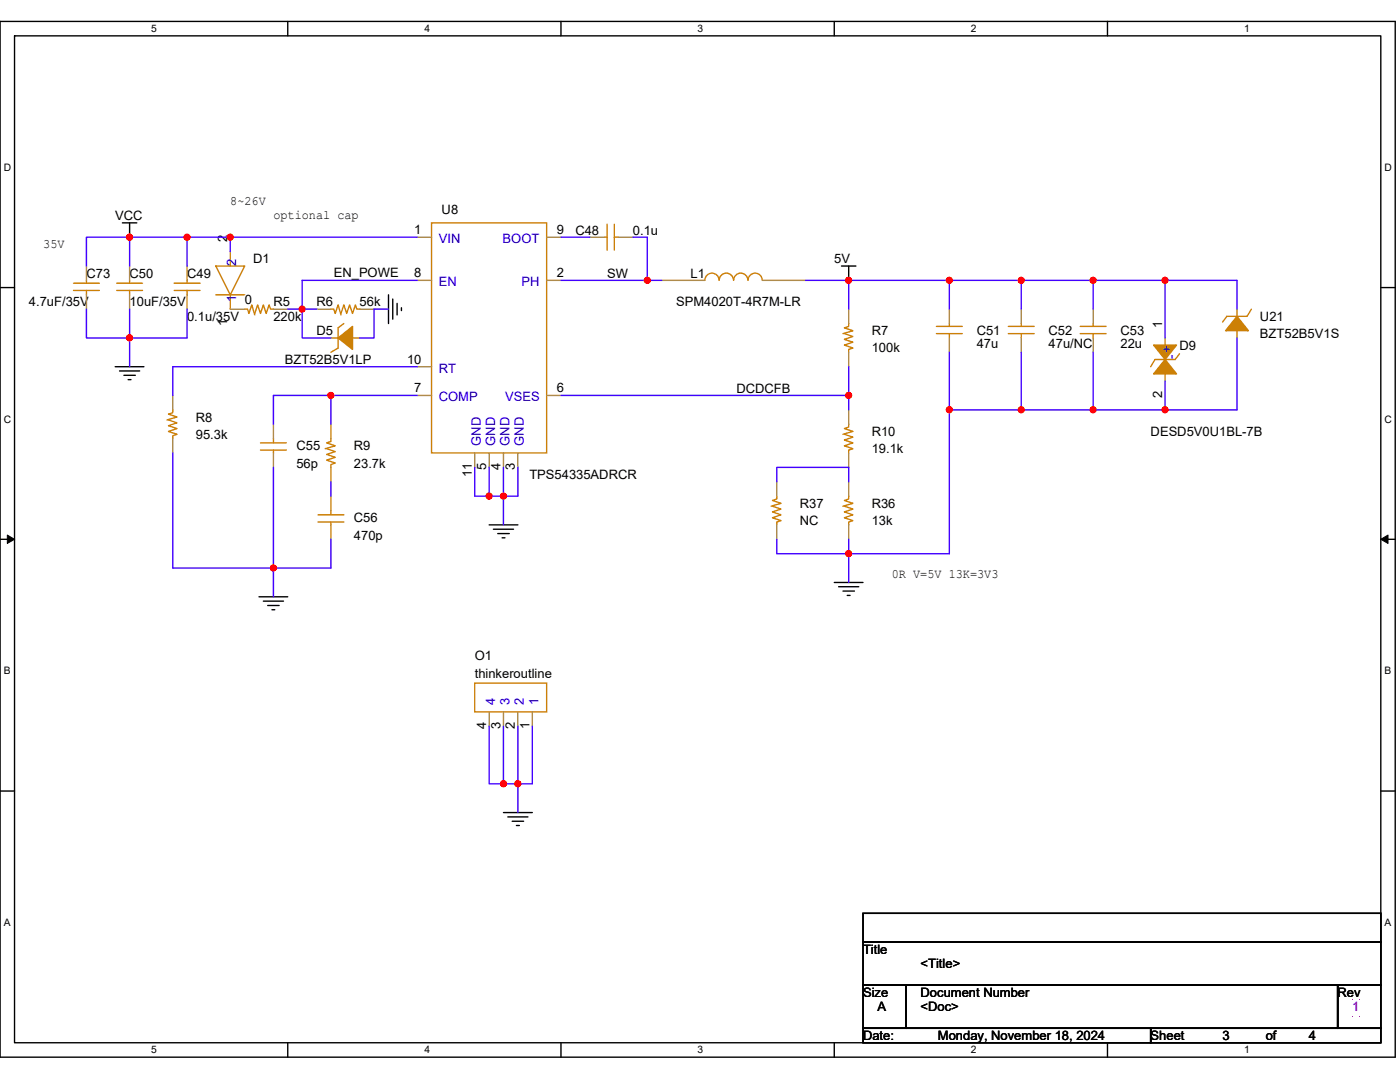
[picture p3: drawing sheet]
<svg xmlns="http://www.w3.org/2000/svg" width="279mm" height="216mm" viewBox="0 0 279 216" stroke-linecap="round" stroke-linejoin="round" font-family="sans-serif">
<path d="M0 4.3h278.4v206.6h-278.4zM2.9 7.2h272.7v200.9h-272.7z" fill="none" stroke="#000" stroke-width=".28"/>
<g fill="#fff">
<path d="M30.2 4.6h1.1v2.3h-1.1z"/>
<path d="M30.2 208.4h1.1v2.3h-1.1z"/>
</g>
<path d="M57.4 4.3v2.9M57.4 208.1v2.8" fill="none" stroke="#000" stroke-width=".28"/>
<g fill="#fff">
<path d="M84.7 4.6h1.1v2.3h-1.1z"/>
<path d="M84.7 208.4h1.1v2.3h-1.1z"/>
</g>
<path d="M112 4.3v2.9M112 208.1v2.8" fill="none" stroke="#000" stroke-width=".28"/>
<g fill="#fff">
<path d="M139.2 4.6h1.2v2.3h-1.2z"/>
<path d="M139.2 208.4h1.2v2.3h-1.2z"/>
</g>
<path d="M166.5 4.3v2.9M166.5 208.1v2.8" fill="none" stroke="#000" stroke-width=".28"/>
<g fill="#fff">
<path d="M193.8 4.6h1.1v2.3h-1.1z"/>
<path d="M193.8 208.4h1.1v2.3h-1.1z"/>
</g>
<path d="M221 4.3v2.9M221 208.1v2.8" fill="none" stroke="#000" stroke-width=".28"/>
<g fill="#fff">
<path d="M248.3 4.6h1.1v2.3h-1.1z"/>
<path d="M248.3 208.4h1.1v2.3h-1.1z"/>
<path d="M.7 32.3h1.5v2.2h-1.5z"/>
<path d="M276.3 32.3h1.5v2.2h-1.5z"/>
<path d="M.7 82.5h1.5v2.3h-1.5z"/>
<path d="M276.3 82.5h1.5v2.3h-1.5z"/>
</g>
<path d="M0 57.4h2.9M275.6 57.4h2.8" fill="none" stroke="#000" stroke-width=".28"/>
<g fill="#fff">
<path d="M.7 132.7h1.4v2.3h-1.4z"/>
<path d="M276.3 132.7h1.4v2.3h-1.4z"/>
</g>
<path d="M0 107.6h2.9M275.6 107.6h2.8" fill="none" stroke="#000" stroke-width=".28"/>
<path d="M1.5 106.8l1.4 .8-1.4 .8zM275.6 107.6l1.4-.8v1.6z" fill="#000" stroke="#000" stroke-width=".2"/>
<g fill="#fff">
<path d="M.7 182.9h1.4v2.3h-1.4z"/>
<path d="M276.3 182.9h1.4v2.3h-1.4z"/>
</g>
<g fill="none" stroke="#000" stroke-width=".28">
<path d="M24.4 44.5h2.9M25.9 44.5v2.8M77.5 58.8v5.8M78.4 59.7v4M167.9 53.1h2.9M169.4 53.1v2.8M23 73.2h5.7M23.9 74h4M24.7 74.9h2.3M25.6 75.8h.5M79.2 60.5v2.3M80.1 61.4v.6"/>
<path d="M51.7 119.1h5.7M52.6 120h4M97.6 104.7h5.8M98.5 105.6h4M99.3 106.5h2.3M100.2 107.3h.6M166.5 116.2h5.7M167.4 117.1h4M168.2 117.9h2.3M169.1 118.8h.6M53.4 120.8h2.3M54.3 121.7h.5"/>
<path d="M0 157.8h2.9M275.6 157.8h2.8M100.5 162.1h5.7M101.3 163h4.1M102.2 163.9h2.3M103.1 164.7h.6M172.2 182.2h103.4v5.8h-103.4zM172.2 188h103.4v8.6h-103.4zM172.2 196.6h8.6v8.6h-8.6zM180.8 196.6h86.2v8.6h-86.2zM267 196.6h8.6v8.6h-8.6zM172.2 205.2h57.4v2.9h-57.4z"/>
<path d="M229.6 205.2h46v2.9h-46z"/>
</g>
<g fill="#f0f">
<path d="M269.7 199.4h.2v.1h-.2z"/>
<path d="M271.2 199.4h.2v.1h-.2z"/>
<path d="M271.2 202.8h.2v.2h-.2z"/>
<path d="M269.7 202.8h.2v.2h-.2z"/>
</g>
<path d="M172.2 182.2h103.4v5.8h-103.4zM172.2 188h103.4v8.6h-103.4zM172.2 196.6h8.6v8.6h-8.6zM180.8 196.6h86.2v8.6h-86.2zM267 196.6h8.6v8.6h-8.6zM172.2 205.2h57.4v2.9h-57.4zM229.6 205.2h46v2.9h-46z" fill="none" stroke="#000" stroke-width=".28"/>
<g fill="#f0f">
<path d="M269.7 199.4h.2v.1h-.2z"/>
<path d="M271.2 199.4h.2v.1h-.2z"/>
<path d="M271.2 202.8h.2v.2h-.2z"/>
<path d="M269.7 202.8h.2v.2h-.2z"/>
</g>
<path d="M172.2 182.2h103.4v5.8h-103.4zM172.2 188h103.4v8.6h-103.4zM172.2 196.6h8.6v8.6h-8.6zM180.8 196.6h86.2v8.6h-86.2zM267 196.6h8.6v8.6h-8.6zM172.2 205.2h57.4v2.9h-57.4zM229.6 205.2h46v2.9h-46z" fill="none" stroke="#000" stroke-width=".28"/>
<g fill="#f0f">
<path d="M269.7 199.4h.2v.1h-.2z"/>
<path d="M271.2 199.4h.2v.1h-.2z"/>
<path d="M271.2 202.8h.2v.2h-.2z"/>
<path d="M269.7 202.8h.2v.2h-.2z"/>
</g>
<g fill="none" stroke="#cc8006" stroke-width=".28">
<path d="M14.7 58h5.1M14.7 56.5h5.1M17.3 55.9v.6M17.3 58v.8M23.3 58h5.1M23.3 56.5h5.1M25.9 55.9v.6M25.9 58v.8M34.8 58h5.1M34.8 56.5h5.1M37.3 55.9v.6M37.3 58v.8"/>
<path d="M43.1 53.1h5.7l-2.8 5.7zM43.1 58.8h5.7M46 50.2v2.9M46 58.8v2.9M86.1 44.5h23v45.9h-23zM120.6 47.3h.6M121.2 44.7v5.2M122.6 44.7v5.2M122.6 47.3h.8M140.7 55.9a1.42 1.42 0 0 1 1.4-1.4 1.42 1.42 0 0 1 1.4 1.4M143.5 55.9a1.43 1.43 0 0 1 1.5-1.4 1.43 1.43 0 0 1 1.4 1.4 1.44 1.44 0 0 1 1.4-1.4 1.44 1.44 0 0 1 1.5 1.4 1.43 1.43 0 0 1 1.4-1.4 1.43 1.43 0 0 1 1.4 1.4M48.8 61.7h.6l.3 .8 .5-1.7 .6 2"/>
<path d="M54.6 61.7h-.6l-.3-.9-.6 1.7-.5-1.7-.6 1.7-.6-1.7-.6 1.7M66 67.4h1.5M66 61.7h.6l.3 .8 .6-1.7 .6 2M68.6 64.6l-1.1 .8v4l-1.5 .9M70.4 67.4h1.4M71.8 61.7h-.6l-.3-.9-.5 1.7-.6-1.7-.6 1.7-.6-1.7-.5 1.7M168.5 66.6l1.7 .5-1.7 .6 1.7 .6-1.7 .6 1.7 .5-.8 .3v.6M169.4 64.6v.5l-.9 .3 1.7 .6-2 .6M186.9 66.6h5.1M186.9 65.1h5.1M189.5 64.6v.5M189.5 66.6v.8"/>
<path d="M201.2 66.6h5.2M201.2 65.1h5.2M203.8 64.6v.5M203.8 66.6v.8M215.6 66.6h5.1M215.6 65.1h5.1M218.2 64.6v.5M218.2 66.6v.8M232.5 67.4v1.5M232.5 74.6v1.4M235.4 70.6l-.9 1.1h-4l-.9 1.5M246.9 66v1.4"/>
<path d="M246.9 61.7v1.4M249.7 61.7l-.8 1.4h-4l-.9 1.2M33.6 83.8l1.7 .6-1.7 .5 1.7 .6-1.7 .6 1.7 .6-.8 .3v.5M34.5 81.8v.6l-.9 .2 1.7 .6-2 .6M52 88.4h5.1M52 89.8h5.1M54.6 89.8v.6M54.6 87.5v.9M65.2 89.5l1.7 .6-1.7 .6 1.7 .5-1.7 .6 1.7 .6-.9 .3v.6M66 87.5v.6l-.8 .3 1.7 .6-2 .5M155 99v.6l-.8 .3 1.7 .5-2 .6M168.5 86.7l1.7 .5-1.7 .6 1.7 .6-1.7 .6 1.7 .5-.8 .3v.6"/>
<path d="M169.4 84.6v.6l-.9 .3 1.7 .6-2 .6M169.4 99v.6l-.9 .3 1.7 .5-2 .6M63.5 102.7h5.1M63.5 104.2h5.1M66 104.2v.5M66 101.9v.8M154.2 101l1.7 .6-1.7 .6 1.7 .5-1.7 .6 1.7 .6-.9 .3v.5M168.5 101l1.7 .6-1.7 .6 1.7 .5-1.7 .6 1.7 .6-.8 .3v.5M94.7 136.3h14.4v5.7h-14.4z"/>
</g>
<g fill="none" stroke="#a84" stroke-width=".28">
<path d="M17.3 53.1v2.8M17.3 58.8v2.9M25.9 53.1v2.8M25.9 58.8v2.9M37.3 53.1v2.8M37.3 58.8v2.9M46 50.2h.1M83.3 47.3h2.8M83.3 55.9h2.8M109.1 55.9h2.9M109.1 47.3h2.9M117.7 47.3h2.9"/>
<path d="M123.4 47.3h2.9M132.1 55.9h8.6M152.1 55.9h8.7M34.5 78.9v2.9M46 61.7h.1M46 61.7h2.8M54.6 61.7h2.8M63.2 61.7h2.8M66 67.4h.1M71.8 61.7h2.9M71.8 67.4h.1M83.3 78.9h2.8"/>
<path d="M83.3 73.2h2.8M109.1 78.9h2.9M169.4 70.3v2.9M169.4 61.7v2.9M189.5 61.7v2.9M189.5 67.4v2.9M203.8 61.7v2.9M203.8 67.4v2.9M218.2 61.7v2.9M218.2 67.4v2.9M232.5 67.4h.1M232.5 76h.1"/>
<path d="M246.9 67.4h.1M246.9 61.7h.1M34.5 87.5v2.9M54.6 90.4v2.9M54.6 84.6v2.9M66 93.3v2.8M66 84.6v2.9M66 99v2.9M94.7 90.4v2.9M97.6 90.4v2.9M100.5 90.4v2.9M103.4 90.4v2.9"/>
<path d="M155 96.1v2.9M169.4 90.4v2.9M169.4 81.8v2.8M169.4 96.1v2.9M66 104.7v2.9M155 104.7v2.9M169.4 104.7v2.9M97.6 142v2.9M100.5 142v2.9M103.4 142v2.9M106.2 142v2.9"/>
</g>
<g fill="#cc8006" stroke="#cc8006" stroke-width=".28">
<path d="M230.2 68.9h4.6l-2.3 2.8z" fill-rule="evenodd"/>
<path d="M232.5 71.7l2.3 2.9h-4.6z" fill-rule="evenodd"/>
<path d="M67.5 67.4l2.9-2.3v4.6z" fill-rule="evenodd"/>
<path d="M246.9 63.1l2.3 2.9h-4.6z" fill-rule="evenodd"/>
</g>
<g fill="none" stroke="#4200ff" stroke-width=".28">
<path d="M25.9 47.3h11.4M25.9 47.3v5.8M25.9 47.3h-8.6v5.8M37.3 47.3h8.7M37.3 47.3v5.8M46 47.3v2.9M46 47.3h37.3M83.3 55.9h-23v5.8M112 55.9h17.2M112 47.3h5.7M126.3 47.3h2.9v8.6M129.2 55.9h2.9"/>
<path d="M160.8 55.9h8.6M169.4 55.9v5.8M169.4 55.9h20.1M189.5 55.9h14.3M189.5 55.9v5.8M203.8 55.9h14.4M203.8 55.9v5.8M232.5 55.9v11.5M232.5 55.9h-14.3v5.8M232.5 55.9h14.4v5.8M17.3 61.7v5.7h8.6M25.9 61.7v5.7"/>
<path d="M25.9 67.4v5.8M37.3 61.7v5.7h-11.4M57.4 61.7h2.9M60.3 61.7h2.9M60.3 61.7v5.7h5.7M66 78.9h17.3M66 78.9h-11.4v5.7M66 78.9v5.7M77.5 61.7h-2.8v5.7h-2.9M83.3 73.2h-48.8v5.7M112 78.9h57.4M169.4 73.2v5.7"/>
<path d="M169.4 78.9v2.9M189.5 70.3v11.5M203.8 70.3v11.5M218.2 70.3v11.5M232.5 76v5.8M246.9 67.4v14.4h-14.4M34.5 90.4v22.9h20.1M54.6 93.3v20M66 96.1v2.9M94.7 93.3v5.7h2.9M97.6 93.3v5.7M97.6 99h2.9"/>
<path d="M100.5 93.3v5.7M100.5 99v5.7M103.4 93.3v5.7h-2.9M155 96.1v-2.8h14.4v2.8M189.5 81.8h14.3M189.5 81.8v28.7h-20.1M203.8 81.8h14.4M218.2 81.8h14.3M54.6 113.3v5.8M66 107.6v5.7h-11.4M155 107.6v2.9h14.4M169.4 107.6v2.9"/>
<path d="M169.4 110.5v5.7M97.6 144.9v11.5h2.9M100.5 144.9v11.5M100.5 156.4h2.9v5.7M106.2 144.9v11.5h-2.8v-11.5"/>
</g>
<g fill="#f00" stroke="#f00" stroke-width=".28">
<circle cx="25.8" cy="47.3" r=".57"/>
<circle cx="37.3" cy="47.3" r=".57"/>
<circle cx="45.9" cy="47.3" r=".57"/>
<circle cx="129.2" cy="55.9" r=".57"/>
<circle cx="60.3" cy="61.7" r=".57"/>
<circle cx="169.4" cy="55.9" r=".57"/>
<circle cx="189.4" cy="55.9" r=".57"/>
<circle cx="203.8" cy="55.9" r=".57"/>
<circle cx="218.1" cy="55.9" r=".57"/>
<circle cx="232.5" cy="55.9" r=".57"/>
<circle cx="25.8" cy="67.4" r=".57"/>
<circle cx="66" cy="78.9" r=".57"/>
<circle cx="169.4" cy="78.9" r=".57"/>
<circle cx="189.4" cy="81.8" r=".57"/>
<circle cx="218.1" cy="81.8" r=".57"/>
<circle cx="203.8" cy="81.8" r=".57"/>
<circle cx="54.6" cy="113.3" r=".57"/>
<circle cx="97.6" cy="99" r=".57"/>
<circle cx="100.5" cy="99" r=".57"/>
<circle cx="232.5" cy="81.8" r=".57"/>
<circle cx="169.4" cy="110.5" r=".57"/>
<circle cx="100.5" cy="156.4" r=".57"/>
<circle cx="103.3" cy="156.4" r=".57"/>
</g>
<g font-size="2.6">
<text x="46" y="40.8">8~26V</text>
<text x="23" y="43.9">VCC</text>
<text x="54.6" y="43.7">optional cap</text>
<text x="82.7" y="46.7">1</text>
<text x="88.1" y="42.8">U8</text>
<text x="111.1" y="46.7">9</text>
<text x="114.8" y="46.8">C48</text>
<text x="126.3" y="46.8">0.1u</text>
<text x="8.6" y="49.4">35V</text>
<text x="45.4" y="48.2" transform="rotate(-90 45.4 48.2)">2</text>
<text x="50.5" y="52.5">D1</text>
<text x="166.5" y="52.5">5V</text>
<text x="17.3" y="55.4">C73</text>
<text x="25.9" y="55.4">C50</text>
<text x="37.3" y="55.4">C49</text>
<text x="66.6" y="55.3">EN_POWE</text>
<text x="82.7" y="55.4">8</text>
<text x="111.1" y="55.4">2</text>
<text x="121.2" y="55.4">SW</text>
<text x="137.8" y="55.4">L1</text>
<text x="5.8" y="61.2">4.7uF/35V</text>
<text x="25.9" y="61.2">10uF/35V</text>
<text x="37.3" y="64">0.1u/35V</text>
<text x="45.4" y="65.1" transform="rotate(-90 45.4 65.1)">1</text>
<text x="48.8" y="60.6">0</text>
<text x="54.6" y="61.2">R5</text>
<text x="54.6" y="64">220k</text>
<text x="63.2" y="61.2">R6</text>
<text x="71.8" y="61.2">56k</text>
<text x="134.9" y="61.2">SPM4020T-4R7M-LR</text>
<text x="231.9" y="65.4" transform="rotate(-90 231.9 65.4)">1</text>
<text x="251.5" y="64">U21</text>
<text x="63.2" y="66.9">D5</text>
<text x="174" y="66.9">R7</text>
<text x="174" y="70.3">100k</text>
<text x="194.9" y="66.9">C51</text>
<text x="194.9" y="69.5">47u</text>
<text x="209.3" y="66.9">C52</text>
<text x="209.3" y="69.5">47u/NC</text>
<text x="223.6" y="66.9">C53</text>
<text x="223.6" y="69.5">22u</text>
<text x="235.4" y="69.8">D9</text>
<text x="251.5" y="67.5">BZT52B5V1S</text>
<text x="56.9" y="72.6">BZT52B5V1LP</text>
<text x="81.2" y="72.6">10</text>
<text x="82.7" y="78.3">7</text>
<text x="111.1" y="78.3">6</text>
<text x="147" y="78.3">DCDCFB</text>
<text x="231.9" y="79.5" transform="rotate(-90 231.9 79.5)">2</text>
<text x="39.1" y="84.1">R8</text>
<text x="39.1" y="87.5">95.3k</text>
<text x="59.2" y="89.9">C55</text>
<text x="70.6" y="89.9">R9</text>
<text x="174" y="87">R10</text>
<text x="229.6" y="87">DESD5V0U1BL-7B</text>
<text x="59.2" y="93.3">56p</text>
<text x="70.6" y="93.3">23.7k</text>
<text x="94.1" y="95.3" transform="rotate(-90 94.1 95.3)">11</text>
<text x="97" y="93.8" transform="rotate(-90 97 93.8)">5</text>
<text x="99.9" y="93.8" transform="rotate(-90 99.9 93.8)">4</text>
<text x="102.8" y="93.8" transform="rotate(-90 102.8 93.8)">3</text>
<text x="105.6" y="95.6">TPS54335ADRCR</text>
<text x="174" y="90.4">19.1k</text>
<text x="159.6" y="101.3">R37</text>
<text x="174" y="101.3">R36</text>
<text x="70.6" y="104.2">C56</text>
<text x="70.6" y="107.7">470p</text>
<text x="159.6" y="104.8">NC</text>
<text x="174" y="104.8">13k</text>
<text x="178" y="115.4">0R V=5V 13K=3V3</text>
<text x="94.7" y="131.8">O1</text>
<text x="94.7" y="135.2">thinkeroutline</text>
<text x="97" y="145.5" transform="rotate(-90 97 145.5)">4</text>
<text x="99.9" y="145.5" transform="rotate(-90 99.9 145.5)">3</text>
<text x="102.8" y="145.5" transform="rotate(-90 102.8 145.5)">2</text>
<text x="105.6" y="145.5" transform="rotate(-90 105.6 145.5)">1</text>
<text x="172.2" y="190.3">Title</text>
<text x="183.7" y="193.2">&lt;Title&gt;</text>
<text x="172.2" y="198.9">Size</text>
<text x="175.1" y="201.8">A</text>
<text x="183.7" y="198.9">Document Number</text>
<text x="183.7" y="201.8">&lt;Doc&gt;</text>
<text x="267" y="198.9">Rev</text>
<text x="172.2" y="207.5">Date:</text>
<text x="187.2" y="207.5">Monday, November 18, 2024</text>
<text x="229.6" y="207.5">Sheet</text>
<text x="244" y="207.5">3</text>
<text x="252.6" y="207.5">of</text>
<text x="261.2" y="207.5">4</text>
</g>
<g font-size="2.6" fill="#00c">
<text x="47.2" y="53.1" transform="rotate(-90 47.2 53.1)">2</text>
<text x="87.6" y="48.5">VIN</text>
<text x="100.3" y="48.5">BOOT</text>
<text x="87.6" y="57.1">EN</text>
<text x="104.1" y="57.1">PH</text>
<text x="47.2" y="60.2" transform="rotate(-90 47.2 60.2)">1</text>
<text x="233.7" y="70.4" transform="rotate(-90 233.7 70.4)">+</text>
<text x="234.6" y="71.7" transform="rotate(-90 234.6 71.7)">-</text>
<text x="87.6" y="74.3">RT</text>
<text x="87.6" y="80.1">COMP</text>
<text x="100.8" y="80.1">VSES</text>
<text x="95.9" y="88.9" transform="rotate(-90 95.9 88.9)">GND</text>
<text x="98.8" y="88.9" transform="rotate(-90 98.8 88.9)">GND</text>
<text x="101.7" y="88.9" transform="rotate(-90 101.7 88.9)">GND</text>
<text x="104.6" y="88.9" transform="rotate(-90 104.6 88.9)">GND</text>
<text x="98.8" y="140.6" transform="rotate(-90 98.8 140.6)">4</text>
<text x="101.7" y="140.6" transform="rotate(-90 101.7 140.6)">3</text>
<text x="104.6" y="140.6" transform="rotate(-90 104.6 140.6)">2</text>
<text x="107.4" y="140.6" transform="rotate(-90 107.4 140.6)">1</text>
</g>
<text font-size="2.6" fill="#f0f" x="269.8" y="201.8">1</text>
<g font-size="2">
<text x="30.2" y="6.4">5</text>
<text x="84.7" y="6.4">4</text>
<text x="139.2" y="6.4">3</text>
<text x="193.8" y="6.4">2</text>
<text x="248.3" y="6.4">1</text>
<text x=".7" y="34.1">D</text>
<text x="276.3" y="34.1">D</text>
<text x=".7" y="84.3">C</text>
<text x="276.3" y="84.3">C</text>
<text x=".7" y="134.6">B</text>
<text x="276.3" y="134.6">B</text>
<text x=".7" y="184.8">A</text>
<text x="276.3" y="184.8">A</text>
<text x="30.2" y="210.2">5</text>
<text x="84.7" y="210.2">4</text>
<text x="139.2" y="210.2">3</text>
<text x="193.8" y="210.2">2</text>
<text x="248.3" y="210.2">1</text>
</g>
</svg>
